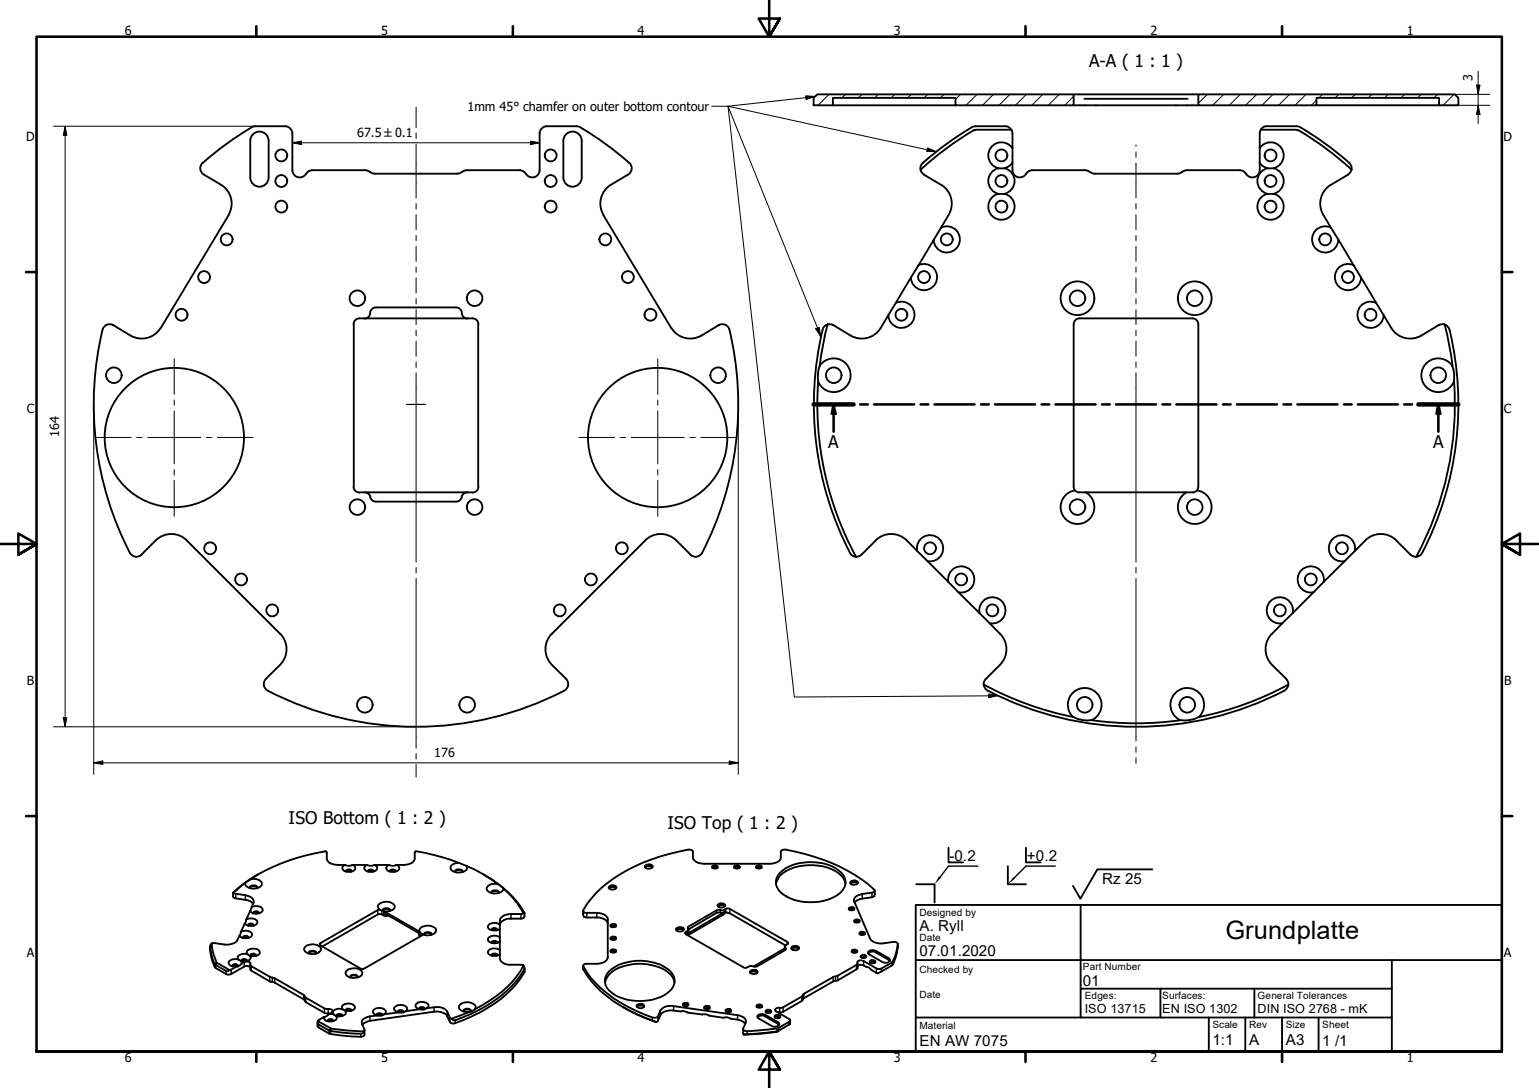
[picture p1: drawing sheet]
<svg xmlns="http://www.w3.org/2000/svg" width="420mm" height="297mm" viewBox="0 0 420 297" stroke-linecap="round" stroke-linejoin="round" font-family="sans-serif">
<!-- layer: Schraffur (ISO) -->
<g fill="none" stroke="#000" stroke-width=".27">
<path d="M226.3 25.8l-3 3M230.8 25.8l-1 .9M235.3 25.8l-1 .9M239.8 25.8l-1 .9M244.3 25.8l-1 .9M248.8 25.8l-1 .9M253.2 25.8l-.9 .9M257.7 25.8l-1 .9M262.3 25.8l-1.4 1.3M266.8 25.8l-3.1 3M271.2 25.8l-3 3M275.7 25.8l-3 3"/>
<path d="M280.2 25.8l-3 3M284.7 25.8l-3 3M289.2 25.8l-3 3M293.1 26.3l-2.4 2.5M329.6 25.8l-2.4 2.4M334.1 25.8l-3 3M338.6 25.8l-3 3M343.1 25.8l-3.1 3M347.5 25.8l-2.9 3M352 25.8l-2.9 3M356.6 25.8l-3 3M359.4 27.4l-1.4 1.4"/>
<path d="M361.1 25.8l-1.1 .9M365.5 25.8l-1 .9M370 25.8l-1 .9M374.5 25.8l-1 .9M379 25.8l-1 .9M383.5 25.8l-1 .9M388 25.8l-1 .9M392.4 25.8l-.9 .9M396.9 25.8l-2.9 3"/>
</g>
<!-- layer: Sichtbar (ISO) -->
<g fill="none" stroke="#000" stroke-width=".51">
<path d="M68.3 38.5v10a2.51 2.51 0 0 0 2.5 2.5 2.51 2.51 0 0 0 2.5-2.5v-10M68.3 38.4a2.51 2.51 0 0 1 2.5-2.5 2.51 2.51 0 0 1 2.5 2.5M77.8 34.5a2 2 0 0 1 2 2v10M77.9 34.5h-8.4a72 72 0 0 0-14.1 9.9M149.3 34.5h8.4a69 69 0 0 1 14.5 10.5 2 2 0 0 1-.7 2.6M149.3 34.5a2 2 0 0 0-2 2v10M153.8 38.5v10a2.51 2.51 0 0 0 2.5 2.5 2.51 2.51 0 0 0 2.5-2.5v-10M153.8 38.4a2.51 2.51 0 0 1 2.5-2.5 2.51 2.51 0 0 1 2.5 2.5M222.1 26.7l1-.9h70v3h-32.2v-2.1h-33.5v2.1h-5.3zM227.4 28.8h33.5M265.8 35.6l-8.1 5.4-6.4 5.3M266.3 35.4h9.8l-1-.9h-9a69.4 69.4 0 0 0-14.5 10.4l-.3 .5v.9"/>
<path d="M266.4 35.5l-.6 .1M276.1 35.5l.3 1v10M293.1 28.8h34.1M293.1 25.8h34.1M296 27h28.2M327.2 25.8h69.9l1 .9v2.1h-5.2v-2.1h-33.5v2.1h-32.2zM344.2 35.5l-.3 1v10M353.9 35.4h-9.7l1-.9h9a67.4 67.4 0 0 1 14.5 10.4 1.88 1.88 0 0 1-.7 2.7M354 35.5l.5 .1M354.5 35.6l7 4.6 7.5 6.1M359.4 28.8h33.5M55.4 44.4a2 2 0 0 0 .2 3.2"/>
<path d="M55.7 47.7l4.7 2.8M60.3 50.4a6 6 0 0 1 2.1 8.3M62.4 58.7l-18.5 30.9M79.8 46.4a2 2 0 0 0 1.5 2 2 2 0 0 0 2.3-1M85.3 46.5h14.4l1.3 .5M85.3 46.5l-1.2 .3-.5 .7M101 46.9l1.3 .5h22.5l1.3-.5M126.2 47l1.3-.5h14.3l.8 .1 1 .9M147.3 46.4a2 2 0 0 1-1.5 2 2 2 0 0 1-2.2-1M164.7 58.7l18.6 30.9M166.8 50.4a6 6 0 0 0-2 8.3M171.4 47.7l-4.6 2.8"/>
<path d="M251.3 46.3l.3 .8 .6 .5M252.2 47.7l4.7 2.7a6 6 0 0 1 2.1 8.3M259 58.7l-4.1 6.8M272.5 52.9h1.8M272.5 46h1.8M272.6 45.9a3.6 3.6 0 0 0-2.8 3.5 3.6 3.6 0 0 0 2.8 3.5 3.6 3.6 0 0 0-2.1 5.6 3.6 3.6 0 0 0 5.9-.1 3.6 3.6 0 0 0-2.2-5.5 3.6 3.6 0 0 0 2.8-3.5 3.6 3.6 0 0 0-2.8-3.5M276.4 44.4l-1.2 1.1-1 .4M276.4 40.5a3.6 3.6 0 0 0-5.9-.1 3.6 3.6 0 0 0 2.1 5.5M276.4 46.4a2 2 0 0 0 1.5 2 2 2 0 0 0 2.2-1M281.8 46.5l-1.1 .3-.6 .7M281.9 46.5h14.3l1.3 .5M297.5 46.9l1.4 .5h22.5"/>
<path d="M322.7 46.9l-1.3 .5M338.5 46.5h-14.4l-1.4 .5M343.9 44.4l.7 .8 1.4 .7a3.6 3.6 0 0 0-2.7 3.5 3.6 3.6 0 0 0 2.7 3.5 3.6 3.6 0 0 0-2.1 5.5 3.6 3.6 0 0 0 5.9 0 3.6 3.6 0 0 0-2.1-5.5M343.9 40.5a3.6 3.6 0 0 1 5.9-.1 3.6 3.6 0 0 1-2.1 5.5M343.9 46.4a2.07 2.07 0 0 1-1.7 2 2.07 2.07 0 0 1-2.3-1.3l-.7-.5-.8-.1M346.1 46a3.6 3.6 0 0 1 4.3 2.6 3.6 3.6 0 0 1-2.7 4.3M346.1 52.9h1.6M361.3 58.7l8.3 13.7M363.3 50.4a6 6 0 0 0-2 8.3M368 47.7l-4.7 2.8M248.7 75.8l-4.2 6.9M250.7 72.4a3.6 3.6 0 0 1 5 2.1 3.6 3.6 0 0 1-2.8 4.7 3.6 3.6 0 0 1-4.2-3.4"/>
<path d="M254.9 65.5l-6.2 10.3M256.9 62.1a3.6 3.6 0 0 1 5 2.2 3.6 3.6 0 0 1-2.8 4.6 3.6 3.6 0 0 1-4.2-3.4M363.3 62.1a3.6 3.6 0 0 0-4.9 2.2 3.6 3.6 0 0 0 2.8 4.6 3.6 3.6 0 0 0 4.2-3.4M369.6 72.4a3.6 3.6 0 0 0-5 2.1 3.6 3.6 0 0 0 2.8 4.7 3.6 3.6 0 0 0 4.2-3.4M369.6 72.4l2 3.4M371.6 75.8l4.1 6.9M30.9 88.8l4.7 2.8a6 6 0 0 0 8.2-2.1M31 88.8a2.01 2.01 0 0 0-3 1.2 88 88 0 0 0 7.5 60.9M96.5 88.5a1.62 1.62 0 0 1 1.6-1.6h30.9a1.62 1.62 0 0 1 1.6 1.6M96.6 88.6v44.2M101 85.5a1.62 1.62 0 0 1 1.6-1.6h21.9a1.62 1.62 0 0 1 1.6 1.6M101.1 85.5a1.62 1.62 0 0 1-1.6 1.5"/>
<path d="M126.1 85.5a1.62 1.62 0 0 0 1.6 1.5M130.6 88.6v44.2M196.2 88.8a2 2 0 0 1 2.9 1.2M196.2 88.8l-4.7 2.8a6 6 0 0 1-8.2-2.1M199.2 90.1a88 88 0 0 1-7.5 60.8M223.7 99.9a4.6 4.6 0 0 1 7.2-.7 4.6 4.6 0 0 1-.7 7.1 4.6 4.6 0 0 1-6.9-2.2M224.6 90a87.8 87.8 0 0 0 7.7 61.4l1.4 .6M225.9 88.6l.8-.1 .8 .3M225.9 88.6l-1.1 5.1-1 6.2a8.9 8.9 0 0 0-.4 4.2 86.7 86.7 0 0 0 10.3 47.9l.8-.1 .7-.5 3.9-3.8a6 6 0 0 1 8.4-.1M225.9 88.6a2.19 2.19 0 0 0-1.4 1.4M227.5 88.8l4.7 2.8a6 6 0 0 0 8.2-2.1M244.5 82.7l-4.1 6.9"/>
<path d="M244.6 82.7a3.6 3.6 0 0 1 4.9 2.1 3.6 3.6 0 0 1-2.8 4.7 3.6 3.6 0 0 1-4.2-3.4M293.1 88.6v44.2M294.7 86.9a1.62 1.62 0 0 0-1.6 1.6M294.8 86.9h30.7a1.62 1.62 0 0 1 1.7 1.6M327.2 88.6v44.2M375.7 82.7a3.6 3.6 0 0 0-4.9 2.1 3.6 3.6 0 0 0 2.7 4.7 3.6 3.6 0 0 0 4.3-3.4M375.7 82.7l2.1 3.4M377.8 86.1l2.1 3.5M392.7 88.8l-4.6 2.8a6 6 0 0 1-8.3-2.1M392.8 88.8a1.98 1.98 0 0 1 2.9 1.2M394.4 88.6l1.4 6.1 .8 5.2a4.6 4.6 0 0 0-7.2-.8 4.6 4.6 0 0 0 .7 7.1 4.6 4.6 0 0 0 6.8-2M395.8 90.1a88 88 0 0 1-7.5 60.8"/>
<path d="M396.5 99.9a8 8 0 0 1 .4 4.2M397 104.2a87 87 0 0 1-10.4 47.8M96.5 132.9a1.62 1.62 0 0 0 1.6 1.6M98.2 134.4h30.8M99.5 134.4a1.62 1.62 0 0 1 1.6 1.3M101.1 135.7a1.62 1.62 0 0 0 1.5 1.3h21.9a1.62 1.62 0 0 0 1.6-1.3M127.6 134.4a1.62 1.62 0 0 0-1.6 1.3M130.6 132.9a1.62 1.62 0 0 1-1.6 1.6M293.1 132.9l.1 .5a1.49 1.49 0 0 0 1.6 1h29a2.99 2.99 0 0 0 3-.5M293.5 133.9a4.6 4.6 0 0 0-3.5 6.5 4.6 4.6 0 0 0 7.3 1.4 4.6 4.6 0 0 0-.9-7.4M326.8 133.9a4.6 4.6 0 0 1 3.5 6.5 4.6 4.6 0 0 1-7.3 1.4 4.6 4.6 0 0 1 .9-7.4M327.2 132.9l-.4 1"/>
<path d="M42.5 147.6l-3.8 3.8a2 2 0 0 1-3.2-.5M42.5 147.5a6 6 0 0 1 8.5 0l25.5 25.5a6 6 0 0 1 0 8.5M184.6 147.5a6 6 0 0 0-8.5 0l-25.4 25.5M184.7 147.6l3.8 3.8a2 2 0 0 0 3.2-.5M247.6 147.6l5.6 5.6M250.4 150.4a3.6 3.6 0 0 1 3.3-4.3 3.6 3.6 0 0 1 3.8 3.8 3.6 3.6 0 0 1-4.3 3.3M253.2 153.2l5.7 5.7M258.9 158.9l2.8 2.8M258.9 158.9a3.6 3.6 0 0 1 3.3-4.3 3.6 3.6 0 0 1 3.8 3.8 3.6 3.6 0 0 1-4.3 3.3M361.4 158.9a3.6 3.6 0 0 0-3.3-4.3 3.6 3.6 0 0 0-3.8 3.8 3.6 3.6 0 0 0 4.3 3.3M361.4 158.9l-2.8 2.8M369.9 150.4a3.6 3.6 0 0 0-3.3-4.3 3.6 3.6 0 0 0-3.8 3.8 3.6 3.6 0 0 0 4.3 3.3"/>
<path d="M388.2 150.9a1.97 1.97 0 0 1-3.1 .5l-3.9-3.8a6 6 0 0 0-8.5-.1l-11.3 11.4M150.7 173a6 6 0 0 0 0 8.5M261.7 161.7l5.7 5.7M267.4 167.4l2.8 2.8M267.4 167.4a3.6 3.6 0 0 1 3.3-4.3 3.6 3.6 0 0 1 3.8 3.8 3.6 3.6 0 0 1-4.3 3.3M270.2 170.2a11.4 11.4 0 0 1 4.3 5.2 6 6 0 0 1-1.5 6.1M352.9 167.4a3.6 3.6 0 0 0-3.3-4.3 3.6 3.6 0 0 0-3.8 3.8 3.6 3.6 0 0 0 4.3 3.3M352.9 167.4l-2.8 2.8a11.5 11.5 0 0 0-4.3 5.2 6 6 0 0 0 1.5 6.1M358.6 161.7l-5.7 5.7M72.6 185.4a2.01 2.01 0 0 0 .5 3.1 87.3 87.3 0 0 0 81.5-.4 2 2 0 0 0-.1-2.7M76.5 181.5l-3.9 3.8M150.7 181.5l3.9 3.8"/>
<path d="M268.5 186.9a2.59 2.59 0 0 0 1.1 1.7M268.6 186.9a87 87 0 0 0 24.3 8.8M269.1 185.4l-.4 .6-.2 .8M269.7 188.5a88 88 0 0 0 80.9 .1M273 181.5l-3.8 3.8M292.9 195.7a4.6 4.6 0 0 1 .4-6.9 4.6 4.6 0 0 1 6.7 1.2 4.6 4.6 0 0 1-1.9 6.6M292.9 195.7a7.9 7.9 0 0 0 5.2 .9M298.1 196.6a87 87 0 0 0 24.1 0M322.2 196.6a7.9 7.9 0 0 0 5.1-.9 4.6 4.6 0 0 0-.3-6.9 4.6 4.6 0 0 0-6.8 1.2 4.6 4.6 0 0 0 2 6.6M347.3 181.5l3.8 3.9a2.03 2.03 0 0 1-.5 3.2M351.7 186.9a87 87 0 0 1-24.3 8.8M70.5 238.7l-.4 .2a29.7 29.7 0 0 0-6.5 4.9h.2"/>
<path d="M94.2 236.1a.85 .85 0 0 0-.7 .6 .85 .85 0 0 0 .2 .9 2.52 2.52 0 0 0 3.3-.3 .92 .92 0 0 0-.8-1.2M94.2 236.1l1 .3 1-.3M94.2 236.1a7.5 7.5 0 0 1-4.3-.6l-.4-.4a3.4 3.4 0 0 1-.3-2.5l-.3-.2a53.7 53.7 0 0 0-20.6 7.7M94.5 237.9a.79 .79 0 0 1 .7-.6 .79 .79 0 0 1 .8 .6M94.6 238l.3-.2h.7l.3 .2M96.2 236.1h4M100.2 236.1a.95 .95 0 0 0-.7 1.2 .95 .95 0 0 0 1.1 .7 1.74 1.74 0 0 0 2.4-1l-.1-.3-.7-.6M100.2 236.1l1 .3 1-.3M100.5 237.9a.79 .79 0 0 1 .7-.6 .79 .79 0 0 1 .8 .6M100.6 238l.2-.2 1.1 .2M102.2 236.1h4M106.2 236.1a.85 .85 0 0 0-.7 .6 .85 .85 0 0 0 .2 .9 2.52 2.52 0 0 0 3.3-.3 .92 .92 0 0 0-.8-1.2"/>
<path d="M106.2 236.1l1.1 .3 .9-.3M106.4 237.9a.84 .84 0 0 1 .8-.6 .84 .84 0 0 1 .8 .6M106.6 238l.3-.2h.7l.3 .2M124.2 238a1.42 1.42 0 0 1 2.1 0M124.3 238.1a.99 .99 0 0 1 1.6-.7l.3 .2 .1 .5M125.3 235.6a1.88 1.88 0 0 0-2.3 1.4 2.85 2.85 0 0 0 4.3 .5l.3-.7-.2-.3M125.3 235.6l-6.9-2.2-4.9-1-.2 .2a3.4 3.4 0 0 1-.4 2.5 3.3 3.3 0 0 1-2.7 1h-2M125.3 235.6l2.1 .9M127.4 236.5l3.7 1.7 4.9 3.1M132 238.7a27.3 27.3 0 0 1 11.2 10.7h-.3M176.1 236.7a1.42 1.42 0 0 1 2.1 0M176.1 236.6h2"/>
<path d="M176.2 236.3l.3-.2a1.12 1.12 0 0 1 1.7 .6l-.6 .4a1.12 1.12 0 0 1-1.5-.6zM194.4 236.6l.2-.2a.76 .76 0 0 1 .8-.2 .76 .76 0 0 1 .5 .7l-.6 .3a.73 .73 0 0 1-.9-.6zM194.4 236.9l.6-.2 .9 .2h-1.4M200.5 236.4a.79 .79 0 0 1 .9-.2 .79 .79 0 0 1 .5 .7l-.5 .3-.8-.2-.2-.2zM201.9 236.9h-1.4l.5-.2 .9 .2M206.4 236.9l.6-.2 .9 .2h-1.4M206.6 236.4a.76 .76 0 0 1 .8-.2 .76 .76 0 0 1 .5 .7l-.6 .3a.73 .73 0 0 1-.9-.6zM213 238.2a13.4 13.4 0 0 1 12.9-2.2 7.6 7.6 0 0 1 4.7 3.7 4 4 0 0 1-2.6 5 14.2 14.2 0 0 1-15-1.2 3.6 3.6 0 0 1 0-5.3zM57.3 258.4a10.5 10.5 0 0 0 1.6 5.9l2.8 1.6 .7 .2 .7-.2 3.9-2.1h.8l.5 .3M57.8 257.5a12.1 12.1 0 0 0 1.4 5.4l3.5 1.9M57.8 257.5l-.5 .8a9.8 9.8 0 0 0 1.6 5.1l2.8 1.7h.7l.3-.3M63.6 243.8l.1 1.2 .7 .3a6.9 6.9 0 0 1 4.4 1.1l.3 .3"/>
<path d="M63.8 243.8l.6 .2a9.3 9.3 0 0 1 4.2 1 1.24 1.24 0 0 1 .6 1.5l-.5 1.1M65.3 255.5a3.4 3.4 0 0 1-4.1 2.4l-3.4-.4M65.8 254.4l1.1-.3a1.37 1.37 0 0 1 1.9 1.3 2.45 2.45 0 0 1-3.5 .1M65.8 254.4l-.5 1.1M66.2 256.1a.84 .84 0 0 1 .8-.6 .84 .84 0 0 1 .8 .6M66.4 256.1l.7-.2 .6 .2M66.8 252.1l-1 2.3M67 241l-3.2 2.8M67.2 251l1.1-.3a1.37 1.37 0 0 1 1.9 1.3 2.45 2.45 0 0 1-3.4 .1M67.2 251l-.4 1.1M67.7 252.7a.84 .84 0 0 1 .8-.6 .84 .84 0 0 1 .8 .6M67.8 252.7l.7-.2 .7 .2"/>
<path d="M68.2 242.4a1.3 1.3 0 0 1 2.1 0M68.2 242.5a1.09 1.09 0 0 1 .8-.9 1.09 1.09 0 0 1 1.1 .4l.1 .5M68.3 248.8l-1.1 2.2M68.3 240.1a2.47 2.47 0 0 1 3.2 1.2 2.12 2.12 0 0 1-2.5 1.3 2.3 2.3 0 0 1-2.1-1.3l.1-.3M68.3 240.1l-1.3 .9M68.7 247.6l1-.2a1.4 1.4 0 0 1 2 1.3 2.31 2.31 0 0 1-3.4 .1M68.7 247.6l-.4 1.2M69.2 249.4a.79 .79 0 0 1 .7-.6 .79 .79 0 0 1 .8 .6M69.3 249.4l.6-.2 .7 .2M83.3 258.5a3.2 3.2 0 0 1 4.2 .2 1.5 1.5 0 0 1-1.7 1.8 2.52 2.52 0 0 1-2.8-1.2zM103.6 248.3a.96 .96 0 0 1-.4-.9 .96 .96 0 0 1 .6-.8 2.91 2.91 0 0 1 4 .7 1.86 1.86 0 0 1-2.3 1.5h-.7M103.6 248.3l1.2 .5"/>
<path d="M103.6 248.3l-.5 .2-15.6 9-.2 .5 11.6 6.6 16.3-9.2 .2-.3a2.58 2.58 0 0 0 3.7-1.1 2.3 2.3 0 0 0-2.6-1.3 1.91 1.91 0 0 0-2 1.3l.1 .4 .8 .7M104.5 248.7a1.25 1.25 0 0 1 2 0M104.5 248.7v-.4l.7-.3a.93 .93 0 0 1 1.3 .7M104.8 249.2l9.9 5.7M104.8 248.8l9.8 5.6M106 249.9l-.3 .1a1.68 1.68 0 0 1-1.7-.5l-.9 .2-15.2 8.7M114.4 254.8v.5l.3 .4M115.8 255.1a1.36 1.36 0 0 1 2 0M115.8 255.3a1.09 1.09 0 0 1 .8-.9 1.09 1.09 0 0 1 1.1 .3l.1 .6M133.2 242a2.86 2.86 0 0 1 4.3 .6 2.7 2.7 0 0 1-4.2 .8 .84 .84 0 0 1-.1-1.4zM134.1 243.7a1.42 1.42 0 0 1 2.1 0M134.2 243.8l-.1-.2a1.3 1.3 0 0 1 2.1 0v.2"/>
<path d="M134.2 254l.2-.5 .6-.1 .6 .1 .2 .5M134.2 257.4a.79 .79 0 0 1 .8-.6 .79 .79 0 0 1 .8 .6M134.3 254l.7-.2 .6 .2M134.3 257.5a1 1 0 0 1 1.3 0M136.5 259.4a2.16 2.16 0 0 0-3.3 .6 2.16 2.16 0 0 0 3.3 .5M136.5 255.9a2.27 2.27 0 0 0-3.3 .6 2.16 2.16 0 0 0 3.3 .5M136.5 252.5a2.16 2.16 0 0 0-3.3 .5 2.07 2.07 0 0 0 2.9 .9l.4-.3M137.5 242.6a24.2 24.2 0 0 1 5.4 6.8M142.9 249.4l-.7 .1a9.8 9.8 0 0 0-4.6 .4 1.82 1.82 0 0 0-1.1 1.4v10.4a2.61 2.61 0 0 0 3 1.7h2.7l.7 .2M143.2 249.4v.8a.81 .81 0 0 1-1 .6 7.7 7.7 0 0 0-4.6 .4 1.63 1.63 0 0 0-1.1 1.3M159.2 248.7v1a.81 .81 0 0 0 1 .8 7.6 7.6 0 0 1 4.6 .4 1.63 1.63 0 0 1 1.1 1.3M162.6 244a44 44 0 0 1 22.6-11.5l2.7-.5 1.2 .3a3.4 3.4 0 0 0 .4 2.5 3.3 3.3 0 0 0 2.7 1h18l1.3-.2a1.9 1.9 0 0 0 1.7-1.5v-1.6a1 1 0 0 1 1.3-.5 48.2 48.2 0 0 1 24.1 10.9l.2 .2a.66 .66 0 0 1-.7 .6 9.3 9.3 0 0 0-4.4 1 1.11 1.11 0 0 0-.5 1.5l4.4 10.1a3.4 3.4 0 0 0 3.6 1.2l2.6-.3h.8l.4 .3a10.4 10.4 0 0 1-1.5 5.2l-2.8 1.7-1.1 .1-3.8-2.1a.95 .95 0 0 0-1.1-.3 .95 .95 0 0 0-.6 1l-5.4 3.3-1.2 .3-8 4.6-.6 .8-5.1 2.9-1.4 .1-.7 .3-.1 .5 .3 .2 3.7 2.3v.4l-.2 .2a8.5 8.5 0 0 1-6 2.1l-5.8 .4a.64 .64 0 0 1-.7-.7l.7-1.5a1.65 1.65 0 0 0-1.6-2l-18.1-2.6a3.3 3.3 0 0 0-4.3 2.8l-.4 .3-.7 .1a37.9 37.9 0 0 1-17.2-11l-2.1-3.3a.89 .89 0 0 1 1-.5 9.7 9.7 0 0 0 4.6-.4 1.82 1.82 0 0 0 1.1-1.3v-10.4a2.55 2.55 0 0 0-3-1.8h-2.7a.72 .72 0 0 1-.9-.7l.8-1.6z"/>
<path d="M166.2 242.4a1.42 1.42 0 0 1 2.1 0M166.2 242.1a1.24 1.24 0 0 1 2.1 .2 1.24 1.24 0 0 1-2.1 .1zM166.2 242.3h2.1M166.7 259.4l.2-.1a.88 .88 0 0 1 1.3 .4 .97 .97 0 0 1-1.6-.1zM166.7 252.5l.2-.2a.88 .88 0 0 1 1.3 .5l-.4 .3a.7 .7 0 0 1-1.1-.6zM166.7 256l.2-.2a.79 .79 0 0 1 1.3 .5l-.1 .2a.79 .79 0 0 1-.9 .2 .79 .79 0 0 1-.5-.7zM166.7 259.8l.6-.2 .8 .2M166.7 252.9l.6-.2 .8 .2M166.7 256.4l.6-.3 .8 .3M166.8 259.9h1.3M166.8 256.4h1.3M166.8 253h1.3"/>
<path d="M184.6 253.7h2M184.6 253.8a1.42 1.42 0 0 1 2.1 0M184.8 253.4a1.3 1.3 0 0 1 1.9 .3 1.24 1.24 0 0 1-2.1 .1zM187.6 255.3l9.9-5.6 .8-.7 1 .4 15.1 8.7M188 253.7l7.6-4.5 .7-.1 .7 .2 .7-.2-9.9 5.8 .2-1.1M188 253l7.6-4.5h1.1a1.68 1.68 0 0 0 1.7-.5l.9 .1 15.8 9.3v.3l-.8 .5 .3 .9-.2 .3-8 4.5a3.5 3.5 0 0 0-2.6 .3l-.9-.1-15.8-9.2v-.3l.7-.5a.44 .44 0 0 0-.1-.7zM195.9 247.3a1.3 1.3 0 0 1 2.1 0M196 247.2h1.9M196 246.9a1.45 1.45 0 0 1 2 .2 1.16 1.16 0 0 1-1 .7 1.16 1.16 0 0 1-1.1-.7zM211.8 241.3a5.7 5.7 0 0 1 3.8-4 14.7 14.7 0 0 1 13.3 1.1 4.4 4.4 0 0 1 1.9 2.9M214.2 258.4l.2 1M214.2 258.9l-8.5 5"/>
<path d="M216.1 258.9h2M216.1 258.9a1.25 1.25 0 0 1 2 0M216.2 258.6l.7-.4a.93 .93 0 0 1 1.2 .8 1.3 1.3 0 0 1-2.1-.2zM231.8 248.3l.5-.2 .9 .2M231.8 247.8l.4-.1a.7 .7 0 0 1 1 .6l-.2 .2a.88 .88 0 0 1-1.3-.5zM231.8 248.3h1.4M232.2 241h2M232.2 241.1a1.25 1.25 0 0 1 2 0M232.2 240.7l.3-.2a1.08 1.08 0 0 1 1.7 .6 1.05 1.05 0 0 1-1.1 .5 1.05 1.05 0 0 1-.9-.9zM232.5 259.9l.6-.3 .9 .3M232.6 260h1.3M232.7 259.4l1-.1 .4 .3a.86 .86 0 0 1-.8 .6 .86 .86 0 0 1-.8-.6z"/>
<path d="M233.2 251.6l.5-.2 .9 .2M233.3 251.2l.3-.1a.93 .93 0 0 1 1.2 .3 .9 .9 0 0 1-1.6 0zM233.3 251.7h1.3M234.6 254.7a.96 .96 0 0 1 1.6 .1 .89 .89 0 0 1-.9 .5 .89 .89 0 0 1-.7-.6zM234.7 255.1h1.3M234.7 255l.5-.3 .9 .3M237 259.8a1.83 1.83 0 0 1 2.1-.2l3.5 2 .4 .5a1.44 1.44 0 0 1-2.1 .5l-3.9-2.2zM238.8 243.2a1.58 1.58 0 0 1-.4 1.6l-.3 .2a6.9 6.9 0 0 0-4.5 1l-.3 .4M245.1 257.7a11.1 11.1 0 0 1-1.6 5.9l-3.8 2.1-1.8-.9-.7-.7-.7-.1a1.68 1.68 0 0 0-2.4-.2M63.4 263.8a.77 .77 0 0 1 .8-.6 .77 .77 0 0 1 .8 .6M63.5 263.8l.9-.2 .5 .3M64.6 263.9l-1.9 .9"/>
<path d="M65.2 262l.5 .3M65.9 262.4a.79 .79 0 0 1 .8-.6 .79 .79 0 0 1 .7 .6M66 262.4a1 1 0 0 1 1.3 0M66 263.1l-.3-.8a1.9 1.9 0 0 0 2.8-1.1l-.3-.3 .6 .1a1.64 1.64 0 0 0 2.1-1.1 2.2 2.2 0 0 0-3.5 0v.4l.2 .2a2.36 2.36 0 0 0-2.7 .8l.3 .7-.6-.1a1.64 1.64 0 0 0-2.2 1.1 1.72 1.72 0 0 0 2.2 .9M66 263.1l-.7 .6-.7 .2M66 263.1a1.67 1.67 0 0 1 2.4-.2l-.1 .5 .3 .4 5.1 2.9 1.3 .4 7.9 4.5 .6 .8 5.1 2.9 1 .1a.84 .84 0 0 1 1.1 .8l-.8 .6M67.6 260.5l.6 .4M68.3 263.4v1.2l.3 .4 5.1 3 1.3 .3 7.9 4.5 .6 .8 5.1 2.9 1.5 .2M68.4 261a.77 .77 0 0 1 .8-.7 .77 .77 0 0 1 .7 .7M68.5 261l.7-.2 .6 .2M84.3 260.3l.8-.5 1.1 .2 .2 .3M84.3 260.3v-.2a1.3 1.3 0 0 1 2.1 0l-.1 .2"/>
<path d="M86.7 279.1v1l.3 .4a9 9 0 0 0 6 2.2l5.9 .3 .5-.3 .1-1.4M86.7 278.8l.3 .9a9 9 0 0 0 6 2.2l5.5 .3 .5-.1 .4-.5M86.7 278.8l3.7 2 9 .8M88.4 277.7l-1.7 1.1M89.4 278.8a.79 .79 0 0 1 .8-.6 .79 .79 0 0 1 .7 .6M89.5 278.8l.7-.2 .7 .2M91.1 276a2.47 2.47 0 0 1 3.3 .2 1.61 1.61 0 0 1-2.1 1.3l-.6-.1-.8-.7zM91.1 277l-.4-.2a.94 .94 0 0 0-1.2 .4l-1.1 .5a1.52 1.52 0 0 0 2.1 1.2 1.31 1.31 0 0 0 1.4-1.3l-.2-.2M91.9 277.4a.79 .79 0 0 1 .7-.6 .79 .79 0 0 1 .8 .6M92 277.4l.3-.2 1 .2M93.6 275.6a.85 .85 0 0 1-.2-1 .85 .85 0 0 1 .8-.5 1.82 1.82 0 0 1 2.7 1.1 2.24 2.24 0 0 1-2.7 .7M94.4 276a.79 .79 0 0 1 .7-.6 .79 .79 0 0 1 .8 .6"/>
<path d="M94.5 276l.6-.2 .7 .2M94.6 265a3.2 3.2 0 0 1 4.2 .2 1.14 1.14 0 0 1-1.1 1.6 2.63 2.63 0 0 1-3.3-1zM95.6 266.8a1.3 1.3 0 0 1 2.1 0M95.6 266.9a.99 .99 0 0 1 1.6-.7l.3 .2 .2 .5M102.8 277.2l.1-.4 .4-.1a.73 .73 0 0 1 1 .5M102.9 277.2l.5-.2 .9 .2M103 277.2a5.5 5.5 0 0 0-4 1.2l-.3 .8 .8 1.9-.1 .5M104.9 276.9a.78 .78 0 0 0 .5-.8 .78 .78 0 0 0-.6-.7l-.5-.1a1.88 1.88 0 0 0-2.5 .9 1.4 1.4 0 0 0 1.2 1M104.9 276.9l-1 .4-.9-.1M108.6 276.3v-.2a1.08 1.08 0 0 1 1.6 0l-.1 .3-.5-.3-.9 .2M108.8 276.4l-3.9 .5M110.7 276.1a.91 .91 0 0 0 .4-1.1 .91 .91 0 0 0-1-.6 2.06 2.06 0 0 0-2.5 .9 1.35 1.35 0 0 0 1.2 1.1"/>
<path d="M110.7 276.1l-1 .4-.9-.1M114.4 275.5v-.2a1.08 1.08 0 0 1 1.6 0v.3M114.6 275.5l.8-.2 .5 .3M114.6 275.5l-3.9 .6M116.5 275.3l.5-.6a1.76 1.76 0 0 0-2.2-1.2 1.3 1.3 0 0 0-1.3 1.3l.6 .6 .5 .1M116.5 275.3a8 8 0 0 1 4.5 0 3.2 3.2 0 0 1 1.8 2.5l.5 .3M116.5 275.3l-.9 .3-1-.1M125.5 274.4a2.96 2.96 0 0 1 4.4 .4 1.93 1.93 0 0 1-2.5 1.5 1.71 1.71 0 0 1-2.1-1.5zM126.6 276.1l.1-.3 .7-.2 1.1 .2 .1 .3M126.6 276.1v-.2a1.11 1.11 0 0 1 1.1-.5 1.11 1.11 0 0 1 .9 .7M128.1 276.3l-4.8 1.8M134.2 260.9v-.2l.4-.4 1 .2 .2 .4"/>
<path d="M134.3 260.9l.7-.2 .6 .2M142.9 263.6l.3 .8a29.6 29.6 0 0 1-14.3 12.3l-4.6 1.9-.5-.1-.5-.4M142.9 263.6a27.9 27.9 0 0 1-11.2 10.8l-2 1.1M143.2 264.3v1.1a30.3 30.3 0 0 1-14.3 12 13.7 13.7 0 0 1-5.3 2l-.8-.4a3.5 3.5 0 0 0-4.3-2.8l-17.5 2.5a3.3 3.3 0 0 0-2.1 1.1M159.2 263.7v.8a29.1 29.1 0 0 0 14.3 12.2l5.6 2.4M165.2 268.2a7.1 7.1 0 0 1 6.1-4.7 13.5 13.5 0 0 1 11.7 2.5l.6 .7 .5 1.5M166.3 265.2a13.7 13.7 0 0 1 12.9-2.2 7.3 7.3 0 0 1 4.8 3.6 3.8 3.8 0 0 1-1.8 4.5 14 14 0 0 1-15.1 0 3.7 3.7 0 0 1-.8-5.9zM170.1 274.9l.3 .2a55.5 55.5 0 0 0 8.7 4M173.8 274.5l.6-.4a.87 .87 0 0 1 1 0 .87 .87 0 0 1 .4 .8 1.2 1.2 0 0 1-2-.4zM173.8 274.8l.8-.6 .9 .2 .4 .4M173.9 274.7h1.9M179.1 279.1l.4-.2a4.9 4.9 0 0 1 1.4-2.4l1-.5a9.2 9.2 0 0 1 4.2 .1l5.6 .9 1-.1 .9 .4 3.9 .6 1-.2 1 .4a5.1 5.1 0 0 1 4 1.4"/>
<path d="M186.5 274.1l.2-.2a.88 .88 0 0 1 1.3 .4 .97 .97 0 0 1-1.6-.1zM186.5 274.4l.5-.2 .9 .2M186.6 274.5h1.2M192.3 274.9l.9-.3 .4 .2 .2 .3a1.02 1.02 0 0 1-1.6 0zM192.3 275.3l.5-.3 .9 .3M192.3 275.3h1.4M198.1 275.7l.3-.1a.82 .82 0 0 1 1.2 .4l-.1 .2a.76 .76 0 0 1-.9 .2 .76 .76 0 0 1-.5-.7zM198.1 276.1l.6-.2 .9 .2M198.2 276.1h1.3M204.7 265.5a1.3 1.3 0 0 1 2.1 0M204.8 265.4l1-.2 1 .2M205 265l.3-.2a1.08 1.08 0 0 1 1.5 .6 1.33 1.33 0 0 1-2.1 .1z"/>
<path d="M206.6 274.5l.2-.2a.92 .92 0 0 1 1.3 .5 1.02 1.02 0 0 1-1.6 0zM206.6 274.9l.5-.3 .9 .3M206.6 274.9h1.4M206.8 277.3a1.83 1.83 0 0 1 2.1-.3l3.5 2.1 .4 .5a1.44 1.44 0 0 1-2.2 .5l-3.5-2-.3-.3zM206.8 277.7l.5-.3 1.2-.1 4.2 2.5M209 276a.93 .93 0 0 1 1.6 .2l-.2 .2a.76 .76 0 0 1-.8 .2 .76 .76 0 0 1-.6-.6zM209 276.3l.5-.2 1 .2M209.1 276.4h1.3M211.5 277.7l.5-.2 1 .2M211.6 277.8h1.3M211.7 277.2a.97 .97 0 0 1 1.3 .4 1.01 1.01 0 0 1-1.5 0zM215.7 278.6v1l-3.2 1.8"/>
<path d="M234.1 263.1v1.2l-.3 .4-5.1 2.9-1.2 .4-8 4.5-.6 .8-5.1 2.9-1.5 .2M235 261.4l.6-.3 .9 .3M235.1 261.4h1.3M235.1 260.8a.76 .76 0 0 1 .9-.2 .76 .76 0 0 1 .5 .7 .93 .93 0 0 1-1.6-.3zM237 260.3l.5-.4 1.3-.1 4.2 2.6M237.5 262.7l.6-.2 .9 .2M237.6 262.8h1.3M237.6 262.2h1l.4 .3a.86 .86 0 0 1-.8 .5 .86 .86 0 0 1-.8-.5zM202.9 281v1.2l.2 .3M212.5 281.4l-3.1 .5-6.3 .6M212.5 281.4l-.5 .3-2.2 .3-6.7 .5"/>
<circle cx="76.8" cy="42.4" r="1.62"/>
<circle cx="76.8" cy="56.4" r="1.62"/>
<circle cx="76.8" cy="49.4" r="1.62"/>
<circle cx="150.3" cy="49.4" r="1.62"/>
<circle cx="150.3" cy="56.4" r="1.62"/>
<circle cx="150.3" cy="42.4" r="1.62"/>
<circle cx="273.4" cy="49.4" r="1.62"/>
<circle cx="273.4" cy="42.4" r="1.62"/>
<circle cx="273.4" cy="56.4" r="1.62"/>
<circle cx="346.9" cy="49.4" r="1.62"/>
<circle cx="346.9" cy="56.4" r="1.62"/>
<circle cx="346.9" cy="42.4" r="1.62"/>
<circle cx="55.7" cy="75.6" r="1.62"/>
<circle cx="61.9" cy="65.4" r="1.62"/>
<circle cx="165.3" cy="65.4" r="1.62"/>
<circle cx="171.4" cy="75.6" r="1.62"/>
<circle cx="252.3" cy="75.6" r="1.62"/>
<circle cx="258.5" cy="65.4" r="1.62"/>
<circle cx="361.8" cy="65.4" r="1.62"/>
<circle cx="368" cy="75.6" r="1.62"/>
<circle cx="49.6" cy="85.9" r="1.62"/>
<circle cx="97.6" cy="81.4" r="2.13"/>
<circle cx="129.6" cy="81.4" r="2.13"/>
<circle cx="177.6" cy="85.9" r="1.62"/>
<circle cx="246.1" cy="85.9" r="1.62"/>
<circle cx="294.2" cy="81.4" r="4.6"/>
<circle cx="294.2" cy="81.4" r="2.13"/>
<circle cx="326.2" cy="81.4" r="2.13"/>
<circle cx="326.2" cy="81.4" r="4.6"/>
<circle cx="374.2" cy="85.9" r="1.62"/>
<circle cx="31.1" cy="102.4" r="2.13"/>
<circle cx="47.6" cy="119.5" r="19"/>
<circle cx="179.5" cy="119.5" r="19"/>
<circle cx="196.1" cy="102.4" r="2.13"/>
<circle cx="227.6" cy="102.4" r="2.13"/>
<circle cx="392.7" cy="102.4" r="2.13"/>
<circle cx="97.6" cy="138.4" r="2.13"/>
<circle cx="129.6" cy="138.4" r="2.13"/>
<circle cx="294.2" cy="138.4" r="2.13"/>
<circle cx="326.2" cy="138.4" r="2.13"/>
<circle cx="57.4" cy="149.7" r="1.62"/>
<circle cx="65.8" cy="158.2" r="1.62"/>
<circle cx="161.3" cy="158.2" r="1.62"/>
<circle cx="169.8" cy="149.7" r="1.62"/>
<circle cx="253.9" cy="149.7" r="1.62"/>
<circle cx="262.4" cy="158.2" r="1.62"/>
<circle cx="357.9" cy="158.2" r="1.62"/>
<circle cx="366.4" cy="149.7" r="1.62"/>
<circle cx="74.3" cy="166.6" r="1.62"/>
<circle cx="152.8" cy="166.6" r="1.62"/>
<circle cx="270.9" cy="166.6" r="1.62"/>
<circle cx="349.4" cy="166.6" r="1.62"/>
<circle cx="99.6" cy="192.4" r="2.13"/>
<circle cx="127.5" cy="192.4" r="2.13"/>
<circle cx="296.1" cy="192.4" r="2.13"/>
<circle cx="324.1" cy="192.4" r="2.13"/>
</g>
<circle cx="188" cy="253.7" r=".25" fill="#000"/>
<!-- layer: Sichtbar schmal (ISO) -->
<g fill="none" stroke="#000" stroke-width=".38">
<path d="M57.3 258.5v.8M64.4 244v1.3M67 244.4v1.3M87.5 257.5v.6M103.1 248.5v1.2M104.3 248.7v1M104.8 249.2v.7M105.7 249.8v.2M114.7 254.9v.7M115.2 254.9v.5M139.5 249.5v1.3M142.2 249.5v1.3"/>
<path d="M160.2 249.2v1.3M162.9 249.2v1.3M187.3 254.4v.7M187.8 254.1v.8M188 253v.7M195.6 248.5v.7M196.7 248.5v.7M197.7 248.4v.7M198.1 248.1v1M199.3 248.1v1.3M214.4 258.7v.6M214.9 257.2v.6"/>
<path d="M235.4 244.1v1.2M238.1 243.7v1.3M239.1 259.6v.4M245.1 257.7v.9M59.1 262.7l-.5 .5v.8M59.2 262.9l-.3 .5v.9M61.7 265.1v.8M63.1 264.7v1.2M66.7 262.7v1.2M68.6 263.8v1.2M73.7 266.7v1.3M74.4 266.9v1.2"/>
<path d="M75 267.1v1.2M82.9 271.6v1.2M83.2 272v1.2M83.5 272.4v1.2M87 279.7v.8M88.6 275.3v1.2M89.6 275.4v1.3M101 277.5v1.2M118.5 275v1.2M122.1 276.2v1.3M122.8 277.8v1.2M124.3 278.6v.7"/>
<path d="M143.2 264.6v.8M159.3 263.8v.9M178.1 277.8v.8M179.6 277.5v1.2M180.3 275.9v1.3M183.9 274.7v1.2M201.4 277.2v1.2M208.9 277v.5M212.4 279.1v.4M212.9 275.1v1.3M213.8 275v1.2M215.4 279v.8"/>
<path d="M218.9 272.1v1.2M219.2 271.7v1.2M219.5 271.3v1.2M227.5 266.7v1.3M228.1 266.6v1.2M228.7 266.4v1.2M233.8 263.4v1.3M235.8 262.4v1.2M239.3 264.4v1.2M240.7 264.4v.8M242.6 261.6v.5M243.5 262.7v.9"/>
<path d="M243.8 262.5v.8M90.2 280.7l-.3 .7v.8M90.4 280.8l-.1 1.5M98.5 282.2v.9M204 281.5v.9M212.1 280.8l-.1 .9M212.5 280.7v.7"/>
</g>
<!-- layer: Schraffur (ISO) -->
<path d="M256.3 239.3l.6 .3-1.8 1.8zM276.7 239.4l.4 .5-2 1.5z" fill="#000"/>
<!-- layer: Schnittlinie (ISO) -->
<g fill="none" stroke="#000" stroke-width=".7">
<path d="M222.1 110.4h10.9M227.6 110.4l.5 2.6h-1zM227.6 110.4v7.4M234.8 110.4h2.1M238.6 110.4h11M251.3 110.4h2.1M255.1 110.4h11M267.8 110.4h2.1M271.7 110.4h10.9M284.4 110.4h2M288.2 110.4h10.9M300.9 110.4h2.1"/>
<path d="M304.7 110.4h10.9M317.4 110.4h2.1M321.2 110.4h10.9M333.9 110.4h2.1M337.7 110.4h10.9M350.4 110.4h2.1M354.2 110.4h10.9M366.9 110.4h2.1M370.7 110.4h10.9M383.3 110.4h2.2M387.2 110.4h10.9M392.7 110.4l.5 2.6h-1z"/>
<path d="M392.7 110.4v7.4"/>
</g>
<path d="M222.1 110.4h10.9M387.2 110.4h10.9" fill="none" stroke="#000" stroke-width="1.2"/>
<g fill="#000">
<path d="M227.6 110.4l.5 2.6h-1z" fill-rule="evenodd"/>
<path d="M392.7 110.4l.5 2.6h-1z" fill-rule="evenodd"/>
</g>
<!-- layer: Rahmen (ISO) -->
<g fill="none" stroke="#000" stroke-width=".7">
<path d="M70 7.2v2.8M140 7.2v2.8M210 0v10l-2.9-4.9h5.8l-2.9 4.9 2.9-4.9M280 7.2v2.8M350 7.2v2.8M7.1 74.3h2.9M410 74.3h2.9M0 148.5h10l-5-2.8v5.7l5-2.9-5 2.9M420 148.5h-10l5-2.8v5.7l-5-2.9 5 2.9M7.1 222.8h2.9M410 222.8h2.9M10 287.1v-277.1h400v277.1h-400h400"/>
<path d="M70 287.1v2.8M140 287.1v2.8M212.9 292l-2.9-4.9 2.9 4.9h-5.8l2.9-4.9v9.9M280 287.1v2.8M350 287.1v2.8"/>
</g>
<!-- layer: Titel (ISO) -->
<g fill="none" stroke="#000" stroke-width=".51">
<path d="M259 231.4v4h4M275.1 236.5v4.9h5M280.1 231.4v4h4M314.6 237.3h-15l-4.6 8-2.1-3.4M250 247.1h160v40h-160zM250.1 241.4h5v5M295 247.1v30.7h85v-15.7M250 262.1h160M250 277.8h45M295 269.9h85M316.8 269.9v7.9M330 277.8v9.3"/>
<path d="M340 277.8v9.3M342.5 269.9v7.9M350 277.8v9.3M360 277.8v9.3M380 277.8v9.3"/>
</g>
<path d="M267 236.5h-8l-2.3 2.9M288.1 236.5h-8l-3.2 3.2" fill="none" stroke="#000" stroke-width=".38"/>
<!-- layer: Mittelpunktmarkierung (ISO) -->
<g fill="none" stroke="#000" stroke-width=".27">
<path d="M47.6 98v9.7M179.6 98v9.7M26.1 119.4h9.7M37.3 119.4h1.5M40.3 119.4h14.5M47.6 109.2v1.5M47.6 112.2v14.5M56.3 119.4h1.5M59.3 119.4h9.8M111.1 110.4h2.5h-2.5M116.1 110.4h-2.5h2.5M158.1 119.4h9.7"/>
<path d="M169.3 119.4h1.5M172.3 119.4h14.5M179.6 109.2v1.5M179.6 112.2v14.5M188.3 119.4h1.5M191.3 119.4h9.7M307.7 110.4h2.4h-2.4M312.6 110.4h-2.5h2.5M47.6 128.2v1.5M47.6 131.2v9.8M179.6 128.2v1.5M179.6 131.2v9.8"/>
</g>
<!-- layer: Mittellinie (ISO) -->
<g fill="none" stroke="#000" stroke-width=".27">
<path d="M113.6 29.3v5.5M113.6 36.3v1.5M113.6 39.4v14.7M310.1 39.5v.5M113.6 55.5v1.6M113.6 58.6v4.1M310.1 41.5v1.5M310.1 44.5v9.6M310.1 55.5v1.6M310.1 58.6v4.1M113.6 64.2v1.5M113.6 67.2v4.2"/>
<path d="M113.6 72.9v1.4M113.6 75.9v4.1M310.1 64.2v1.5M310.1 67.2v4.2M310.1 72.9v1.4M310.1 75.9v4.1M113.6 81.5v1.5M113.6 84.5v4.1M113.6 90.2v1.5M113.6 93.1v4.2M113.6 98.8v1.5M310.1 81.5v1.5"/>
<path d="M310.1 84.5v4.1M310.1 90.2v1.5M310.1 93.1v4.2M310.1 98.8v1.5M113.6 101.8v51.7M310.1 101.8v51.7M113.6 154.9v1.5M113.6 157.9v46.4M310.1 154.9v1.5M310.1 157.9v44.5M113.6 205.7v1.5M113.6 208.7v3.4"/>
<path d="M310.1 203.9v1.5M310.1 206.9v1.5"/>
</g>
<g fill="none" stroke="#000" stroke-width=".27">
<path d="M403.5 19.5v14.3M14.6 34.5h55.1M17.8 34.5l.4 2.4h-.9zM17.8 34.5v163.9M79.8 39l2.5-.5v1zM79.8 39h67.5M144.8 38.5l2.5 .5-2.5 .5zM359.4 28.8h47.3M397.1 25.8h9.6M403.1 23.2h1l-.6 2.6zM403.5 28.8l.6 2.4h-1zM25.6 110.4v101"/>
<path d="M201.5 110.4v101M14.6 198.4h98.9M17.3 195.9h.9l-.4 2.5zM25.6 208.3l2.5-.5v.9zM25.6 208.3h175.9M199.1 207.8l2.4 .5-2.4 .4z"/>
</g>
<g fill="#000">
<path d="M17.8 34.5l.4 2.4h-.9z" fill-rule="evenodd"/>
<path d="M79.8 39l2.5-.5v1z" fill-rule="evenodd"/>
<path d="M144.8 38.5l2.5 .5-2.5 .5z" fill-rule="evenodd"/>
<path d="M403.1 23.2h1l-.6 2.6z" fill-rule="evenodd"/>
<path d="M403.5 28.8l.6 2.4h-1z" fill-rule="evenodd"/>
<path d="M17.3 195.9h.9l-.4 2.5z" fill-rule="evenodd"/>
<path d="M25.6 208.3l2.5-.5v.9z" fill-rule="evenodd"/>
<path d="M199.1 207.8l2.4 .5-2.4 .4z" fill-rule="evenodd"/>
</g>
<!-- layer: Symbol (ISO) -->
<path d="M194.3 29h4.5l18.1 161.3 55.5-.4M198.8 29l25.3 62.9M198.8 29l56.8 12.4M220 26.1l2.5 .2-2.4 .9zM222.5 26.3l-23.7 2.7M253.2 40.4l2.4 1-2.6-.1zM222.7 89.8l.9-.4 .5 2.5zM269.9 189.5l2.5 .4-2.5 .6z" fill="none" stroke="#000" stroke-width=".27"/>
<g fill="#000">
<path d="M220 26.1l2.5 .2-2.4 .9z" fill-rule="evenodd"/>
<path d="M253.2 40.4l2.4 1-2.6-.1z" fill-rule="evenodd"/>
<path d="M222.7 89.8l.9-.4 .5 2.5z" fill-rule="evenodd"/>
<path d="M269.9 189.5l2.5 .4-2.5 .6z" fill-rule="evenodd"/>
</g>
<text font-size="6.9" x="334.6" y="256.4">Grundplatte</text>
<g font-size="4.8">
<text x="297.3" y="18.3">A-A ( 1 : 1 )</text>
<text x="226.1" y="122.4">A</text>
<text x="391.2" y="122.4">A</text>
<text x="78.8" y="224.9">ISO Bottom ( 1 : 2 )</text>
<text x="182.2" y="226.2">ISO Top ( 1 : 2 )</text>
</g>
<g font-size="4.1">
<text x="259.2" y="235.1">-0.2</text>
<text x="280.4" y="235.1">+0.2</text>
<text x="300.9" y="241.2">Rz 25</text>
<text x="251" y="254">A. Ryll</text>
<text x="251" y="261">07.01.2020</text>
<text x="295.7" y="269.2">01</text>
<text x="251" y="285.5">EN AW 7075</text>
<text x="331" y="285.4">1:1</text>
<text x="341.1" y="285.4">A</text>
<text x="351" y="285.4">A3</text>
<text x="361" y="285.5">1 /1</text>
</g>
<g font-size="3.4">
<text x="34" y="9.6">6</text>
<text x="104.1" y="9.6">5</text>
<text x="174.1" y="9.6">4</text>
<text x="244" y="9.6">3</text>
<text x="314.1" y="9.6">2</text>
<text x="384" y="9.6">1</text>
<text x="402" y="22.1" transform="rotate(-90 402 22.1)">3</text>
<text x="127.6" y="30.3">1mm 45° chamfer on outer bottom contour</text>
<text x="7.2" y="38.4">D</text>
<text x="97.5" y="37.5">67.5 ±0.1</text>
<text x="410.5" y="38.4">D</text>
<text x="7.3" y="112.6">C</text>
<text x="410.6" y="112.6">C</text>
<text x="16.2" y="119.2" transform="rotate(-90 16.2 119.2)">164</text>
<text x="7.4" y="186.9">B</text>
<text x="410.7" y="186.9">B</text>
<text x="118.6" y="206.7">176</text>
<text x="7.3" y="261.2">A</text>
<text x="410.6" y="261.2">A</text>
<text x="296.2" y="276.5">ISO 13715</text>
<text x="317.3" y="276.6">EN ISO 1302</text>
<text x="343.3" y="276.5">DIN ISO 2768 - mK</text>
<text x="34" y="289.9">6</text>
<text x="104.1" y="289.9">5</text>
<text x="174.1" y="289.9">4</text>
<text x="244" y="289.9">3</text>
<text x="314.1" y="289.9">2</text>
<text x="384" y="289.9">1</text>
</g>
<g font-size="2.7">
<text x="251" y="250">Designed by</text>
<text x="251" y="257">Date</text>
<text x="251" y="265.5">Checked by</text>
<text x="295.7" y="264.8">Part Number</text>
<text x="251" y="272.5">Date</text>
<text x="296.2" y="272.7">Edges:</text>
<text x="317.3" y="272.8">Surfaces:</text>
<text x="343.3" y="272.8">General Tolerances</text>
<text x="251" y="281">Material</text>
<text x="331" y="280.8">Scale</text>
<text x="341" y="280.8">Rev</text>
<text x="351" y="280.8">Size</text>
<text x="361" y="280.8">Sheet</text>
</g>
</svg>
